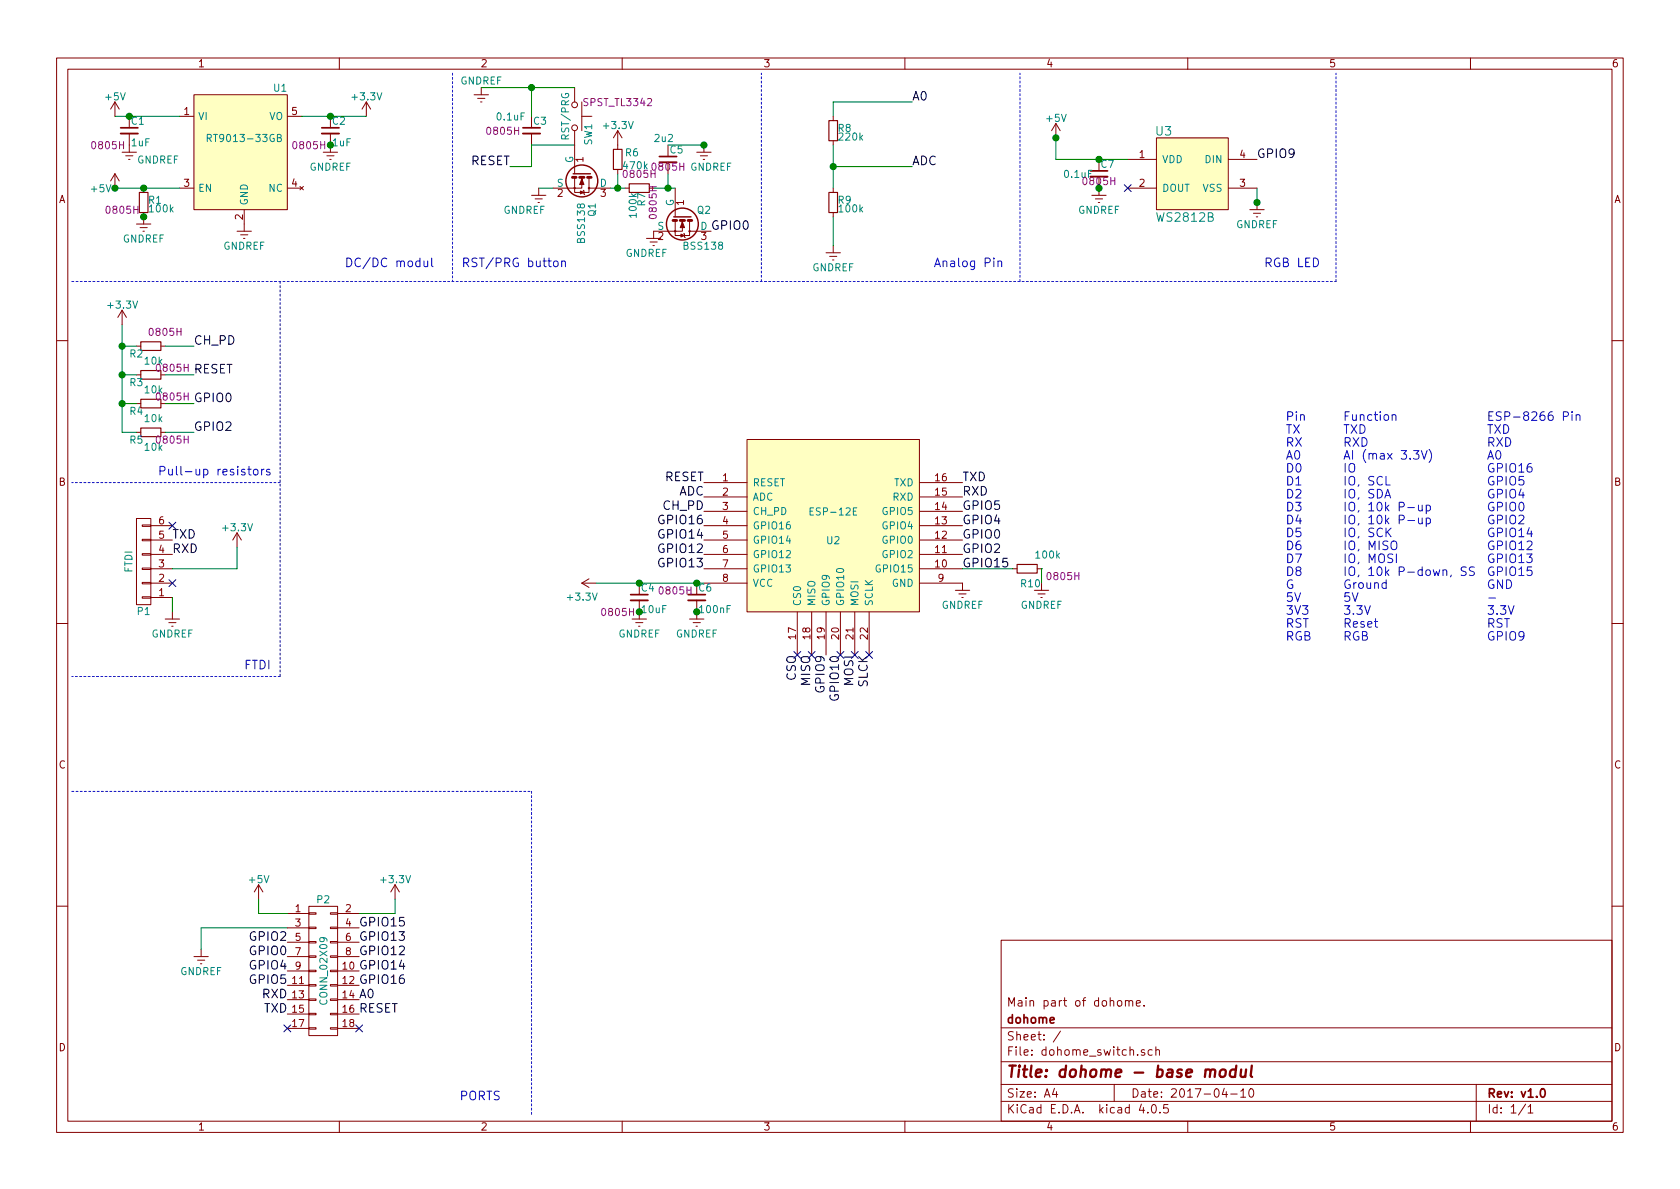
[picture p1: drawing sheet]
<svg xmlns="http://www.w3.org/2000/svg" width="297mm" height="210mm" viewBox="0 0 297 210" stroke-linecap="round" stroke-linejoin="round" font-family="sans-serif">
<g fill="none" stroke="#840000" stroke-width=".18">
<path d="M10 10.3h277v189.9h-277zM12 12.2h273v186.1h-273zM20.3 18l-.7 1.3M20.3 18v2.6M20.3 18l.8 1.3M34.3 16.8h16.5v20.3h-16.5zM60 10.3v1.9M64.8 18l-.8 1.3M64.8 18v2.6M64.8 18l.7 1.3M83.8 16.8h2.6M84.5 17.4h1.2"/>
<path d="M85 18h.2M85.1 15.5v1.3M101.6 15.5v2.5M102.9 18v5.1M110 10.3v1.9M160 10.3v1.9M210 10.3v1.9M260 10.3v1.9M20.3 30.7v2.6M20.3 30.7l-.7 1.3M20.3 30.7l.8 1.3M21.6 26.9h2.5"/>
<path d="M22.2 27.6h1.3M22.7 28.2h.3M22.9 23.6v3.3M24.1 39.6h2.6M25.4 33.3v.7M25.4 37.6v2M31.7 20.6h2.6M31.7 33.3h2.6M43.2 37.1v3.8M50.8 20.6h2.5M50.8 33.3h2.5M53 33l.6 .6"/>
<path d="M53.6 33l-.6 .6M57.1 26.9h2.6M57.8 27.6h1.3M58.3 28.2h.2M58.4 23.6v3.3M94 23.6v2M94 34.5h2.5M94.6 35.2h1.3M95.1 35.8h.3M95.2 33.3v1.2M101.6 31.5v1.8h-3.8M101.6 23.1v7.6"/>
<path d="M102.9 31.5v1.8h-1.3v.7h2.5v-.7M102.9 20.6h1.7M103.1 33.6l.3 .8M104.1 31.5v1.8h3.8M109.2 23.1v3.3M109.2 30v.7M109.2 23.1l-.7 1.3M109.2 23.1l.8 1.3M110.5 33.3h.8M119.4 39.1v1.8h-3.8v1.3M119.4 33.3v5M120.6 39.1v1.8h-1.2v.8h2.5v-.8"/>
<path d="M121.9 39.1v1.8h3.8M123.2 26.9h2.5M123.8 27.6h1.3M124.3 28.2h.3M124.5 25.6v1.3M147.3 20.6v.7M147.3 24.9v.7M147.3 33.3v.7M147.3 37.6v.7M186.7 21.8l-.8 1.3M186.7 21.8v2.6M186.7 21.8l.8 1.3"/>
<path d="M193 34.5h2.6M193.7 35.2h1.2M194.2 35.8h.2M194.3 33.3v1.2M199.4 33.3h5.1M199.4 28.2h5.1M204.5 24.4h12.7v12.7h-12.7zM217.2 33.3h5M217.2 28.2h5M221 37.1h2.5M221.6 37.7h1.3M222.1 38.3h.3"/>
<path d="M222.2 35.8v1.3M21.6 54.9l-.8 1.2M21.6 54.9v2.5M21.6 54.9l.8 1.2M24.8 40.3h1.2M25.3 40.9h.2M41.9 40.9h2.5M42.5 41.5h1.3M43.1 42.2h.2M114.3 42.2h2.5M114.9 42.8h1.3M115.4 43.4h.3"/>
<path d="M120.9 41.3l.3 .7M146 44.7h2.6M146.7 45.3h1.3M147.2 46h.2M147.3 43.4v1.3M10 60.2h2M24.1 61.2h.8M24.1 66.3h.8M24.1 71.4h.8M24.1 76.4h.8M28.4 61.2h.8M28.4 76.4h.8"/>
<path d="M132.1 77.7h30.5v30.5h-30.5zM285 60.2h2M24.1 91.7h2.6v15.2h-2.6zM25.1 92.8h1.6v.3h-1.6zM25.1 95.4h1.6v.2h-1.6zM25.1 97.9h1.6v.3h-1.6zM26.7 93h3.8M26.7 95.5h3.8M26.7 98h3.8M41.9 94.2l-.8 1.3M41.9 94.2v2.6M41.9 94.2l.8 1.3"/>
<path d="M124.5 85.3h7.6M124.5 87.9h7.6M124.5 90.4h7.6M124.5 93h7.6M124.5 95.5h7.6M124.5 98h7.6M162.6 85.3h7.6M162.6 87.9h7.6M162.6 90.4h7.6M162.6 93h7.6M162.6 95.5h7.6M162.6 98h7.6"/>
<path d="M10 110.3h2M25.1 100.5h1.6v.2h-1.6zM25.1 103h1.6v.2h-1.6zM25.1 105.5h1.6v.3h-1.6zM26.7 103.1h3.8M26.7 100.6h3.8M26.7 105.7h3.8M29.2 109.5h2.5M29.8 110.1h1.3M30.4 110.7h.2M30.5 108.2v1.3M102.9 103.1l1.2 .8"/>
<path d="M102.9 103.1h2.5M104.1 102.4l-1.2 .7M111.8 109.5h2.5M112.4 110.1h1.3M112.9 110.7h.3M113 106.2v3.3M121.9 109.5h2.6M122.6 110.1h1.2M123.1 110.7h.2M123.2 106.2v3.3M124.5 103.1h7.6M124.5 100.6h7.6"/>
<path d="M141 108.2v7.6M143.5 108.2v7.6M146 108.2v7.6M148.6 108.2v7.6M151.1 108.2v7.6M153.7 108.2v7.6M162.6 103.1h7.6v1.3M162.6 100.6h7.6M168.9 104.4h2.5M169.5 105h1.3M170.1 105.7h.2M179.1 100.6h.7"/>
<path d="M182.9 104.4h2.5M183.4 100.6h.7M183.5 105h1.3M184 105.7h.3M285 110.3h2M45.7 156.5l-.7 1.2M45.7 156.5v2.5M45.7 156.5l.8 1.2M69.8 156.5l-.7 1.2M69.8 156.5v2.5M69.8 156.5l.8 1.2M10 160.2h2"/>
<path d="M34.3 169.2h2.5M34.9 169.8h1.3M35.4 170.4h.3M35.6 167.9v1.3M50.8 161.5h3.8M50.8 164.1h3.8M50.8 166.6h3.8M50.8 169.2h3.8M50.8 171.7h3.8M50.8 174.2h3.8M50.8 176.8h3.8M50.8 179.3h3.8"/>
<path d="M54.6 179.2h1.3v.2h-1.3zM54.6 176.7h1.3v.2h-1.3zM54.6 174.1h1.3v.3h-1.3zM54.6 171.6h1.3v.2h-1.3zM54.6 169h1.3v.3h-1.3zM54.6 166.5h1.3v.2h-1.3zM54.6 164h1.3v.2h-1.3zM54.6 161.4h1.3v.3h-1.3zM54.6 160.3h5.1v22.8h-5.1zM58.4 179.2h1.3v.2h-1.3zM58.4 176.7h1.3v.2h-1.3zM58.4 174.1h1.3v.3h-1.3z"/>
<path d="M58.4 171.6h1.3v.2h-1.3zM58.4 169h1.3v.3h-1.3zM58.4 166.5h1.3v.2h-1.3zM58.4 164h1.3v.2h-1.3zM58.4 161.4h1.3v.3h-1.3zM59.7 161.5h3.8M59.7 164.1h3.8M59.7 166.6h3.8M59.7 169.2h3.8M59.7 171.7h3.8M59.7 174.2h3.8M59.7 176.8h3.8"/>
<path d="M59.7 179.3h3.8M177 166.3h108v32h-108zM197.6 177.1l.2-.2 .5 .2v.5l-.1 .2-.4 .1-.2-.1zM199 177.1l.2-.2 .4 .1v.9M199 176.9v1M199.6 177.1a.36 .36 0 0 1 .3-.2 .36 .36 0 0 1 .4 .2v.8M200.9 177.4l.7-.1v-.3l-.5-.1-.2 .2 .1 .7h.6M202.3 177.8v.1M285 160.2h2M50.8 181.9h3.8M54.6 181.7h1.3v.3h-1.3zM58.4 181.7h1.3v.3h-1.3z"/>
<path d="M59.7 181.9h3.8M60 198.3v1.9M110 198.3v1.9M160 198.3v1.9M177 194.8h108M177 191.8h108M177 187.8h108M177 181.8h108M186.4 192.5l-.3 1h.9M186.8 193v1M187.5 182.3l-1.3 2M197 191.8v3"/>
<path d="M201.8 195.2l-.4 1.1h1M202.4 185.7a.37 .37 0 0 0-.6 .1l.1 .2 .5 .2v.1l-.2 .3-.4-.1M202.9 196.7v.1M203.7 185.7l-.4-.1-.3 .3 .1 .6 .2 .1 .4-.1M203.8 195.4l.1-.1a.81 .81 0 0 1 .6 .6 .81 .81 0 0 1-.3 .8l-.1 .1a.8 .8 0 0 1-.6-.6 .8 .8 0 0 1 .3-.8zM204.4 185.7l.2-.1 .4 .1v.9M204.4 185.1v1.5M205.1 196.7v.1M206.5 195.3h-.7l-.1 .7 .2-.1 .5 .1 .2 .2-.1 .5-.2 .1-.6-.1M210 198.3v1.9M216.5 192.5l-.4 1h.9M217.6 193.5h1.1"/>
<path d="M219.4 193l.4-.5v1.5M219.4 194h.8M221 192.7l.2-.2a.81 .81 0 0 1 .5 .6 .81 .81 0 0 1-.2 .8l-.2 .1a.79 .79 0 0 1-.3-1.3zM260 198.3v1.9M261 191.8v6.5M269.7 195.2l-1.2 2M270.2 195.8l.4-.5v1.5M270.2 196.8h.8"/>
<circle cx="101.6" cy="18.5" r=".51"/>
<circle cx="101.6" cy="33.3" r=".13"/>
<circle cx="101.6" cy="22.6" r=".51"/>
<circle cx="104.1" cy="33.3" r=".13"/>
<circle cx="119.4" cy="40.9" r=".13"/>
<circle cx="121.9" cy="40.9" r=".13"/>
</g>
<path d="M21.3 22.6h3.1M56.9 22.6h3M92.5 22.6h3M116.6 27.7h3M192.8 30.2h3M111.5 105.2h3.1M121.7 105.2h3M272.5 192.7l.2-.2a.81 .81 0 0 1 .6 .6 .81 .81 0 0 1-.3 .8l-.2 .1a.79 .79 0 0 1-.3-1.3z" fill="none" stroke="#840000" stroke-width=".3"/>
<path d="M215.8 189.3a.51 .51 0 0 1 .5-.2 .51 .51 0 0 1 .4 .4v.6a.54 .54 0 0 1-.6 .4 .54 .54 0 0 1-.5-.4zM218.5 189.2a.7 .7 0 0 0-1 .3v.8l.3 .1 .6-.1M218.6 188.4l-.2 2M219.5 189.1l-.1 1.2a.56 .56 0 0 0 .8 0M220.3 189.1l-.1 1.3M221.3 188.4l-.2 1.8 .3 .2" fill="none" stroke="#840000" stroke-width=".41"/>
<g fill="#ffffc2" stroke="#ffffc2" stroke-width=".18">
<path d="M34.3 16.8h16.5v20.3h-16.5z"/>
<path d="M132.1 77.7h30.5v30.5h-30.5z"/>
<path d="M204.5 24.4h12.7v12.7h-12.7z"/>
</g>
<path d="M36.7 24.4h.6v-.5l-.6-.1v1.2M37 24.4l.4 .6M49 24.4l.7-.1v-.4l-.7-.1v1.2h.5l.2-.1 .1-.3-.3-.2M151.5 89.8h-.6v1.3h.6" fill="none" stroke="#008484" stroke-width=".18"/>
<path d="M21.3 23.6h3.1M56.9 23.6h3M92.5 23.6h3M116.6 28.7h3M192.8 31.2h3M111.5 106.2h3.1M121.7 106.2h3" fill="none" stroke="#840000" stroke-width=".33"/>
<path d="M24.6 34h1.6v3.6h-1.6zM108.5 26.4h1.5v3.6h-1.5zM111.3 32.5h3.5v1.5h-3.5zM146.6 34h1.5v3.6h-1.5zM146.6 21.3h1.5v3.6h-1.5zM24.9 60.4h3.5v1.6h-3.5zM24.9 65.5h3.5v1.6h-3.5zM24.9 70.6h3.5v1.5h-3.5zM24.9 75.7h3.5v1.5h-3.5zM179.8 99.8h3.6v1.5h-3.6z" fill="none" stroke="#840000" stroke-width=".2"/>
<g fill="none" stroke="#0000c2" stroke-width=".18">
<path d="M75 46.1v.9a.38 .38 0 0 0 .6 0M75.6 46.1v1.1M76.3 45.6v1.4l.3 .2M82 46.5l.7-.1 .2-.3-.1-.3-.2-.2h-.6v1.6M82.4 46.5l.5 .7M176.5 46.3v-.1a.36 .36 0 0 1 .6 .2v.8M176.5 46.1v1.1M246.2 73.5v-.1a.36 .36 0 0 1 .6 .2v.7M251.3 79.7l.5 1.5 .5-1.5M252.7 79.5a1.75 1.75 0 0 1 0 2.3M276.4 73.6h.8l.1-.3-.1-.3-.2-.2h-.6v1.5M278 72.8v.2"/>
<path d="M278 73.3v1M278.7 73.5l.1-.1a.36 .36 0 0 1 .5 .2v.7M278.7 73.3v1M43.8 83h.6M44 82.5v1.3l.4 .2M44.9 83.1l.2-.1 .4 .1 .1 .6-.1 .2-.4 .1-.2-.2zM46.3 83v1M46.7 83l-.3 .1-.1 .2M47.7 83.1l-.4-.1-.2 .2 .1 .2 .5 .2v.3h-.6M245.1 84.2v1.6h.7M248.9 89.8h1.2M248.9 92h1.2"/>
<path d="M250.8 89.3v.8a.38 .38 0 0 0 .7 .1M250.8 91.6v.8a.38 .38 0 0 0 .7 .1M251.5 89.3v1M251.5 91.6v1M252.2 89.4a.48 .48 0 0 1 .6 .1v.7a.48 .48 0 0 1-.6 .1M252.2 91.7a.48 .48 0 0 1 .6 .1v.7a.48 .48 0 0 1-.6 .1M252.2 89.3v1.6M252.2 91.6v1.5M259.2 100.3a.62 .62 0 0 0-.8 .1v.4l.8 .4v.4a.62 .62 0 0 1-.9 .1M260.7 100.3a.62 .62 0 0 0-.8 .1v.4l.7 .4v.4a.62 .62 0 0 1-.8 .1M263.2 105.8h1.2"/>
</g>
<g fill="none" stroke="#840000" stroke-width=".25">
<path d="M101.3 30.7h3.1M119.1 38.3h3.1"/>
<circle cx="102.9" cy="32" r="2.82"/>
<circle cx="120.6" cy="39.6" r="2.82"/>
</g>
<path d="M101.2 31.4h.7M102.5 31.4h.8M103.9 31.4h.6M119 39h.6M120.3 39h.7M121.7 39h.6" fill="none" stroke="#840000" stroke-width=".51"/>
<g fill="#840000" stroke="#840000" stroke-width=".18">
<path d="M120.4 41.4l.6 .3-.6 .2z"/>
<path d="M120.6 39.2l.4 1.1h-.7z"/>
<path d="M102.6 33.8l.7 .2-.7 .3z"/>
<path d="M102.9 31.6l.4 1h-.8z"/>
</g>
<g fill="none" stroke="#000084" stroke-width=".18">
<path d="M198.8 32.7l1.2 1.2M200 32.7l-1.2 1.2M29.9 92.3l1.2 1.3M31.1 92.3l-1.2 1.3M29.9 102.5l1.2 1.2M31.1 102.5l-1.2 1.2M140.4 115.2l1.2 1.2M141.6 115.2l-1.2 1.2M142.9 115.2l1.2 1.2M144.1 115.2l-1.2 1.2M148 115.2l1.2 1.2M149.2 115.2l-1.2 1.2"/>
<path d="M150.5 115.2l1.2 1.2M151.7 115.2l-1.2 1.2M153.1 115.2l1.2 1.2M154.3 115.2l-1.2 1.2M50.2 181.2l1.2 1.3M51.4 181.2l-1.2 1.3M62.9 181.2l1.2 1.3M64.1 181.2l-1.2 1.3"/>
</g>
<g fill="#008400" stroke="#008400" stroke-width=".25">
<circle cx="22.9" cy="20.6" r=".51"/>
<circle cx="25.4" cy="33.3" r=".51"/>
<circle cx="58.4" cy="20.6" r=".51"/>
<circle cx="109.2" cy="33.3" r=".51"/>
<circle cx="118.1" cy="33.3" r=".51"/>
<circle cx="94" cy="15.5" r=".51"/>
<circle cx="113" cy="103.1" r=".51"/>
<circle cx="123.2" cy="103.1" r=".51"/>
<circle cx="21.6" cy="71.4" r=".51"/>
<circle cx="21.6" cy="66.3" r=".51"/>
<circle cx="21.6" cy="61.2" r=".51"/>
<circle cx="147.3" cy="29.5" r=".51"/>
<circle cx="194.3" cy="28.2" r=".51"/>
<circle cx="186.7" cy="24.4" r=".51"/>
<circle cx="194.3" cy="33.3" r=".51"/>
<circle cx="222.3" cy="35.8" r=".51"/>
<circle cx="20.3" cy="33.3" r=".51"/>
<circle cx="124.5" cy="25.6" r=".51"/>
<circle cx="25.4" cy="38.3" r=".51"/>
<circle cx="58.4" cy="25.6" r=".51"/>
<circle cx="123.2" cy="108.2" r=".51"/>
<circle cx="113" cy="108.2" r=".51"/>
</g>
<g fill="none" stroke="#008400" stroke-width=".18">
<path d="M85.1 15.5h16.5M94 15.5v5.1M161.3 18h-14v2.6M20.3 20.6h11.4M20.3 33.3h11.4M53.3 20.6h11.5M95.2 33.3h2.6M101.6 25.6h-7.6v3.9h-3.8M107.9 33.3h2.6M109.2 30.7v2.6M115.6 33.3h3.8M118.1 25.6h6.4"/>
<path d="M118.1 30.7v2.6M147.3 29.5h14M147.3 25.6v7.7M147.3 38.3v5.1M186.7 24.4v3.8h12.7M222.2 33.3v2.5M21.6 57.4v19h2.5M21.6 61.2h2.5M21.6 66.3h2.5M21.6 71.4h2.5M29.2 61.2h5.1M29.2 66.3h5.1"/>
<path d="M29.2 71.4h5.1M29.2 76.4h5.1M41.9 96.8v3.8h-11.4M30.5 105.7v2.5M105.4 103.1h19.1M170.2 100.6h8.9M184.1 100.6h.1M184.1 100.6v2.5M45.7 159v2.5h5.1M69.8 159v2.5h-6.3M50.8 164.1h-15.2v3.8"/>
</g>
<path d="M80 12.9v36.9M12.7 49.8h223.5M49.5 49.8v69.8M134.6 49.8v-36.9M180.3 49.8v-36.9M236.2 49.8v-36.9M49.5 85.3h-36.8M49.5 119.6h-36.8M12.7 139.9h81.3M94 139.9v57.2" fill="none" stroke="#0000c2" stroke-width=".18" stroke-dasharray=".3 .4"/>
<text font-size="2.8" fill="#840000" x="178" y="190.5">Title: dohome - base modul</text>
<g font-size="2.1">
<text x="161.3" y="17.8">A0</text>
<text x="83.1" y="29.2">RESET</text>
<text x="161.3" y="29.2">ADC</text>
<text x="222.2" y="27.9">GPIO9</text>
<text x="125.7" y="40.6">GPIO0</text>
<text x="34.3" y="61">CH_PD</text>
<text x="34.3" y="66">RESET</text>
<text x="34.3" y="71.1">GPIO0</text>
<text x="34.3" y="76.2">GPIO2</text>
<text x="117.4" y="85.1">RESET</text>
<text x="119.9" y="87.6">ADC</text>
<text x="170.2" y="85.1">TXD</text>
<text x="170.2" y="87.6">RXD</text>
<text x="30.5" y="95.2">TXD</text>
<text x="116.8" y="92.7">GPIO16</text>
<text x="116.8" y="95.2">GPIO14</text>
<text x="117.3" y="90.2">CH_PD</text>
<text x="170.2" y="95.2">GPIO0</text>
<text x="170.2" y="90.2">GPIO5</text>
<text x="170.2" y="92.7">GPIO4</text>
<text x="30.5" y="97.8">RXD</text>
<text x="116.8" y="97.8">GPIO12</text>
<text x="116.8" y="100.3">GPIO13</text>
<text x="170.2" y="97.8">GPIO2</text>
<text x="170.2" y="100.3">GPIO15</text>
<text x="140.7" y="120.4" transform="rotate(-90 140.7 120.4)">CSO</text>
<text x="143.3" y="121.3" transform="rotate(-90 143.3 121.3)">MISO</text>
<text x="145.8" y="122.3" transform="rotate(-90 145.8 122.3)">GPIO9</text>
<text x="148.3" y="123.5" transform="rotate(-90 148.3 123.5)">GPIO10</text>
<text x="150.9" y="121.3" transform="rotate(-90 150.9 121.3)">MOSI</text>
<text x="153.4" y="121.6" transform="rotate(-90 153.4 121.6)">SLCK</text>
<text x="44.3" y="166.4">GPIO2</text>
<text x="63.5" y="163.8">GPIO15</text>
<text x="63.5" y="166.4">GPIO13</text>
<text x="44.3" y="168.9">GPIO0</text>
<text x="44.3" y="171.4">GPIO4</text>
<text x="44.3" y="174">GPIO5</text>
<text x="63.5" y="168.9">GPIO12</text>
<text x="63.5" y="171.4">GPIO14</text>
<text x="63.5" y="174">GPIO16</text>
<text x="46.3" y="176.5">RXD</text>
<text x="46.6" y="179.1">TXD</text>
<text x="63.5" y="176.5">A0</text>
<text x="63.5" y="179.1">RESET</text>
</g>
<g font-size="2.1" fill="#008484">
<text x="204.4" y="24">U3</text>
<text x="204.7" y="39.2">WS2812B</text>
</g>
<g font-size="2.1" fill="#0000c2">
<text x="61" y="47.2">DC/DC modul</text>
<text x="83.7" y="47.2">RST/PRG button</text>
<text x="165.1" y="47.2">Analog Pin</text>
<text x="223.5" y="47.2">RGB LED</text>
<text x="227.3" y="74.4">Pin</text>
<text x="227.3" y="76.7">TX</text>
<text x="237.5" y="74.4">Function</text>
<text x="237.5" y="76.7">TXD</text>
<text x="262.9" y="74.4">ESP-8266 Pin</text>
<text x="262.9" y="76.7">TXD</text>
<text x="227.3" y="79">RX</text>
<text x="227.3" y="81.3">A0</text>
<text x="227.3" y="83.6">D0</text>
<text x="237.5" y="79">RXD</text>
<text x="237.5" y="81.3">AI (max 3.3V)</text>
<text x="237.5" y="83.6">IO</text>
<text x="262.9" y="79">RXD</text>
<text x="262.9" y="81.3">A0</text>
<text x="262.9" y="83.6">GPIO16</text>
<text x="27.9" y="84.1">Pull-up resistors</text>
<text x="227.3" y="85.8">D1</text>
<text x="227.3" y="88.1">D2</text>
<text x="237.5" y="85.8">IO, SCL</text>
<text x="237.5" y="88.1">IO, SDA</text>
<text x="262.9" y="85.8">GPIO5</text>
<text x="262.9" y="88.1">GPIO4</text>
<text x="227.3" y="90.4">D3</text>
<text x="227.3" y="92.7">D4</text>
<text x="227.3" y="95">D5</text>
<text x="237.5" y="90.4">IO, 10k P-up</text>
<text x="237.5" y="92.7">IO, 10k P-up</text>
<text x="237.5" y="95">IO, SCK</text>
<text x="262.9" y="90.4">GPIO0</text>
<text x="262.9" y="92.7">GPIO2</text>
<text x="262.9" y="95">GPIO14</text>
<text x="227.3" y="97.3">D6</text>
<text x="227.3" y="99.6">D7</text>
<text x="227.3" y="101.8">D8</text>
<text x="237.5" y="97.3">IO, MISO</text>
<text x="237.5" y="99.6">IO, MOSI</text>
<text x="237.5" y="101.8">IO, 10k P-down, SS</text>
<text x="262.9" y="97.3">GPIO12</text>
<text x="262.9" y="99.6">GPIO13</text>
<text x="262.9" y="101.8">GPIO15</text>
<text x="227.3" y="104.1">G</text>
<text x="227.3" y="106.4">5V</text>
<text x="237.5" y="104.1">Ground</text>
<text x="237.5" y="106.4">5V</text>
<text x="262.9" y="104.1">GND</text>
<text x="227.3" y="108.7">3V3</text>
<text x="227.3" y="111">RST</text>
<text x="227.3" y="113.3">RGB</text>
<text x="237.5" y="108.7">3.3V</text>
<text x="237.5" y="111">Reset</text>
<text x="237.5" y="113.3">RGB</text>
<text x="262.9" y="108.7">3.3V</text>
<text x="262.9" y="111">RST</text>
<text x="262.9" y="113.3">GPIO9</text>
<text x="43.2" y="118.4">FTDI</text>
<text x="81.3" y="194.6">PORTS</text>
</g>
<g font-size="2.1" fill="#840000">
<text x="178" y="178">Main part of dohome.</text>
<text x="178" y="184">Sheet: /</text>
<text x="178" y="181">dohome</text>
<text x="178" y="186.7">File: dohome_switch.sch</text>
<text x="178" y="196.9">KiCad E.D.A. kicad 4.0.5</text>
<text x="178" y="194.1">Size: A4</text>
<text x="200" y="194.1">Date: 2017-04-10</text>
<text x="263" y="194.1">Rev: v1.0</text>
<text x="263" y="196.9">Id: 1/1</text>
</g>
<g font-size="1.8" fill="#840000">
<text x="35" y="11.9">1</text>
<text x="85" y="11.9">2</text>
<text x="135" y="11.9">3</text>
<text x="185" y="11.9">4</text>
<text x="235" y="11.9">5</text>
<text x="285" y="11.9">6</text>
<text x="32.5" y="20.3">1</text>
<text x="51.6" y="20.3">5</text>
<text x="103.1" y="28.7" transform="rotate(-90 103.1 28.7)">1</text>
<text x="201.4" y="27.9">1</text>
<text x="219.2" y="27.9">4</text>
<text x="10.4" y="35.9">A</text>
<text x="32.5" y="33">3</text>
<text x="51.6" y="33">4</text>
<text x="98.6" y="34.8">2</text>
<text x="106.2" y="34.8">3</text>
<text x="201.4" y="33">2</text>
<text x="219.2" y="33">3</text>
<text x="285.4" y="35.9">A</text>
<text x="42.9" y="38.8" transform="rotate(-90 42.9 38.8)">2</text>
<text x="120.9" y="36.3" transform="rotate(-90 120.9 36.3)">1</text>
<text x="116.4" y="42.4">2</text>
<text x="124" y="42.4">3</text>
<text x="10.4" y="85.9">B</text>
<text x="127.8" y="85.1">1</text>
<text x="127.8" y="87.6">2</text>
<text x="165.4" y="87.6">15</text>
<text x="165.4" y="85.1">16</text>
<text x="285.4" y="85.9">B</text>
<text x="28.1" y="95.2">5</text>
<text x="28.1" y="92.7">6</text>
<text x="127.8" y="90.2">3</text>
<text x="127.8" y="92.7">4</text>
<text x="127.8" y="95.2">5</text>
<text x="165.4" y="95.2">12</text>
<text x="165.4" y="92.7">13</text>
<text x="165.4" y="90.2">14</text>
<text x="28.1" y="100.3">3</text>
<text x="28.1" y="97.8">4</text>
<text x="127.8" y="97.8">6</text>
<text x="127.8" y="100.3">7</text>
<text x="165.4" y="100.3">10</text>
<text x="165.4" y="97.8">11</text>
<text x="28.1" y="105.4">1</text>
<text x="28.1" y="102.9">2</text>
<text x="127.8" y="102.9">8</text>
<text x="165.9" y="102.9">9</text>
<text x="180.6" y="103.8">R10</text>
<text x="140.7" y="113" transform="rotate(-90 140.7 113)">17</text>
<text x="143.3" y="113" transform="rotate(-90 143.3 113)">18</text>
<text x="145.8" y="113" transform="rotate(-90 145.8 113)">19</text>
<text x="148.3" y="113" transform="rotate(-90 148.3 113)">20</text>
<text x="150.9" y="113" transform="rotate(-90 150.9 113)">21</text>
<text x="153.4" y="113" transform="rotate(-90 153.4 113)">22</text>
<text x="10.4" y="135.9">C</text>
<text x="285.4" y="135.9">C</text>
<text x="52.2" y="161.3">1</text>
<text x="61.1" y="161.3">2</text>
<text x="52.2" y="163.8">3</text>
<text x="52.2" y="166.4">5</text>
<text x="61.1" y="163.8">4</text>
<text x="61.1" y="166.4">6</text>
<text x="51.7" y="174">11</text>
<text x="52.2" y="168.9">7</text>
<text x="52.2" y="171.4">9</text>
<text x="60.6" y="171.4">10</text>
<text x="60.6" y="174">12</text>
<text x="61.1" y="168.9">8</text>
<text x="51.7" y="176.5">13</text>
<text x="51.7" y="179.1">15</text>
<text x="60.6" y="176.5">14</text>
<text x="60.6" y="179.1">16</text>
<text x="10.4" y="185.9">D</text>
<text x="51.7" y="181.6">17</text>
<text x="60.6" y="181.6">18</text>
<text x="285.4" y="185.9">D</text>
<text x="35" y="199.9">1</text>
<text x="85" y="199.9">2</text>
<text x="135" y="199.9">3</text>
<text x="185" y="199.9">4</text>
<text x="235" y="199.9">5</text>
<text x="285" y="199.9">6</text>
</g>
<g font-size="1.8" fill="#008484">
<text x="18.7" y="17.7">+5V</text>
<text x="48.4" y="16.2">U1</text>
<text x="62.4" y="17.7">+3.3V</text>
<text x="81.4" y="14.9">GNDREF</text>
<text x="23.2" y="22">C1</text>
<text x="35.1" y="21.2">VI</text>
<text x="47.5" y="21.2">VO</text>
<text x="58.8" y="22">C2</text>
<text x="88" y="21.3">0.1uF</text>
<text x="94.4" y="22">C3</text>
<text x="106.9" y="22.8">+3.3V</text>
<text x="148.2" y="23.3">R8</text>
<text x="185.1" y="21.5">+5V</text>
<text x="23.3" y="25.9">1uF</text>
<text x="24.2" y="28.9">GNDREF</text>
<text x="37.4" y="25.1">RT9013-33GB</text>
<text x="58.8" y="25.9">1uF</text>
<text x="100.6" y="24.5" transform="rotate(-90 100.6 24.5)">RST/PRG</text>
<text x="101.3" y="28.9" transform="rotate(-90 101.3 28.9)">G</text>
<text x="104.7" y="25.7" transform="rotate(-90 104.7 25.7)">SW1</text>
<text x="110.4" y="29.9">470k</text>
<text x="110.6" y="27.6">R6</text>
<text x="115.8" y="25.1">2u2</text>
<text x="118.5" y="27.1">C5</text>
<text x="148.5" y="24.8">220k</text>
<text x="194.7" y="29.7">C7</text>
<text x="205.5" y="28.8">VDD</text>
<text x="213.1" y="28.8">DIN</text>
<text x="16.2" y="34">+5V</text>
<text x="35.1" y="33.9">EN</text>
<text x="47.5" y="33.9">NC</text>
<text x="54.7" y="30.2">GNDREF</text>
<text x="98.5" y="33">S</text>
<text x="106" y="33">D</text>
<text x="122" y="30.2">GNDREF</text>
<text x="188.3" y="31.4">0.1uF</text>
<text x="205.5" y="33.9">DOUT</text>
<text x="212.6" y="33.9">VSS</text>
<text x="26.3" y="36">R1</text>
<text x="26.5" y="37.5">100k</text>
<text x="43.8" y="36.3" transform="rotate(-90 43.8 36.3)">GND</text>
<text x="89" y="37.8">GNDREF</text>
<text x="105.3" y="38.2" transform="rotate(-90 105.3 38.2)">Q1</text>
<text x="112.5" y="38.3" transform="rotate(-90 112.5 38.3)">100k</text>
<text x="114.1" y="36.4" transform="rotate(-90 114.1 36.4)">R7</text>
<text x="116.3" y="40.6">S</text>
<text x="119.1" y="36.5" transform="rotate(-90 119.1 36.5)">G</text>
<text x="123.3" y="37.8">Q2</text>
<text x="123.8" y="40.6">D</text>
<text x="148.2" y="36">R9</text>
<text x="148.5" y="37.5">100k</text>
<text x="190.6" y="37.8">GNDREF</text>
<text x="218.5" y="40.3">GNDREF</text>
<text x="21.7" y="42.9">GNDREF</text>
<text x="39.4" y="44.1">GNDREF</text>
<text x="103.4" y="42.8" transform="rotate(-90 103.4 42.8)">BSS138</text>
<text x="110.6" y="45.4">GNDREF</text>
<text x="121.1" y="44.1">BSS138</text>
<text x="143.6" y="47.9">GNDREF</text>
<text x="19.3" y="54.6">+3.3V</text>
<text x="23" y="63.2">R2</text>
<text x="25.7" y="64.5">10k</text>
<text x="23" y="68.3">R3</text>
<text x="25.7" y="69.5">10k</text>
<text x="23" y="73.3">R4</text>
<text x="25.7" y="74.6">10k</text>
<text x="23" y="78.4">R5</text>
<text x="25.7" y="79.7">10k</text>
<text x="133.1" y="86">RESET</text>
<text x="133.1" y="88.5">ADC</text>
<text x="157.8" y="88.5">RXD</text>
<text x="158" y="86">TXD</text>
<text x="39.6" y="93.9">+3.3V</text>
<text x="133.1" y="91.1">CH_PD</text>
<text x="133.1" y="93.6">GPIO16</text>
<text x="143.7" y="91.1">ESP-12E</text>
<text x="156.1" y="93.6">GPIO4</text>
<text x="156.1" y="91.1">GPIO5</text>
<text x="23.4" y="101.3" transform="rotate(-90 23.4 101.3)">FTDI</text>
<text x="133.1" y="96.1">GPIO14</text>
<text x="133.1" y="98.7">GPIO12</text>
<text x="133.1" y="101.2">GPIO13</text>
<text x="146.2" y="96.2">U2</text>
<text x="155.1" y="101.2">GPIO15</text>
<text x="156.1" y="98.7">GPIO2</text>
<text x="156.1" y="96.1">GPIO0</text>
<text x="183.3" y="98.7">100k</text>
<text x="100.5" y="106.2">+3.3V</text>
<text x="113.4" y="104.6">C4</text>
<text x="123.6" y="104.6">C6</text>
<text x="133.1" y="103.8">VCC</text>
<text x="141.6" y="107.2" transform="rotate(-90 141.6 107.2)">CS0</text>
<text x="144.1" y="107.2" transform="rotate(-90 144.1 107.2)">MISO</text>
<text x="146.7" y="107.2" transform="rotate(-90 146.7 107.2)">GPIO9</text>
<text x="149.2" y="107.2" transform="rotate(-90 149.2 107.2)">GPIO10</text>
<text x="151.8" y="107.2" transform="rotate(-90 151.8 107.2)">MOSI</text>
<text x="154.3" y="107.2" transform="rotate(-90 154.3 107.2)">SCLK</text>
<text x="157.6" y="103.8">GND</text>
<text x="166.4" y="107.6">GNDREF</text>
<text x="180.4" y="107.6">GNDREF</text>
<text x="24.3" y="108.7">P1</text>
<text x="26.7" y="112.7">GNDREF</text>
<text x="109.3" y="112.7">GNDREF</text>
<text x="113.6" y="108.4">10uF</text>
<text x="119.5" y="112.7">GNDREF</text>
<text x="123.9" y="108.4">100nF</text>
<text x="44.1" y="156.2">+5V</text>
<text x="56.1" y="159.7">P2</text>
<text x="67.5" y="156.2">+3.3V</text>
<text x="31.8" y="172.4">GNDREF</text>
<text x="57.9" y="177.3" transform="rotate(-90 57.9 177.3)">CONN_02X09</text>
</g>
<g font-size="1.8" fill="#840084">
<text x="86.3" y="23.8">0805H</text>
<text x="103.4" y="18.7">SPST_TL3342</text>
<text x="16.5" y="26.4">0805H</text>
<text x="52" y="26.4">0805H</text>
<text x="110.4" y="31.4">0805H</text>
<text x="115.5" y="30.2">0805H</text>
<text x="191.7" y="32.7">0805H</text>
<text x="19" y="37.8">0805H</text>
<text x="116.1" y="38.4" transform="rotate(-90 116.1 38.4)">0805H</text>
<text x="26.6" y="59.4">0805H</text>
<text x="27.9" y="65.7">0805H</text>
<text x="27.9" y="70.8">0805H</text>
<text x="27.9" y="78.4">0805H</text>
<text x="116.8" y="105.1">0805H</text>
<text x="185.4" y="102.6">0805H</text>
<text x="106.6" y="108.9">0805H</text>
</g>
</svg>
